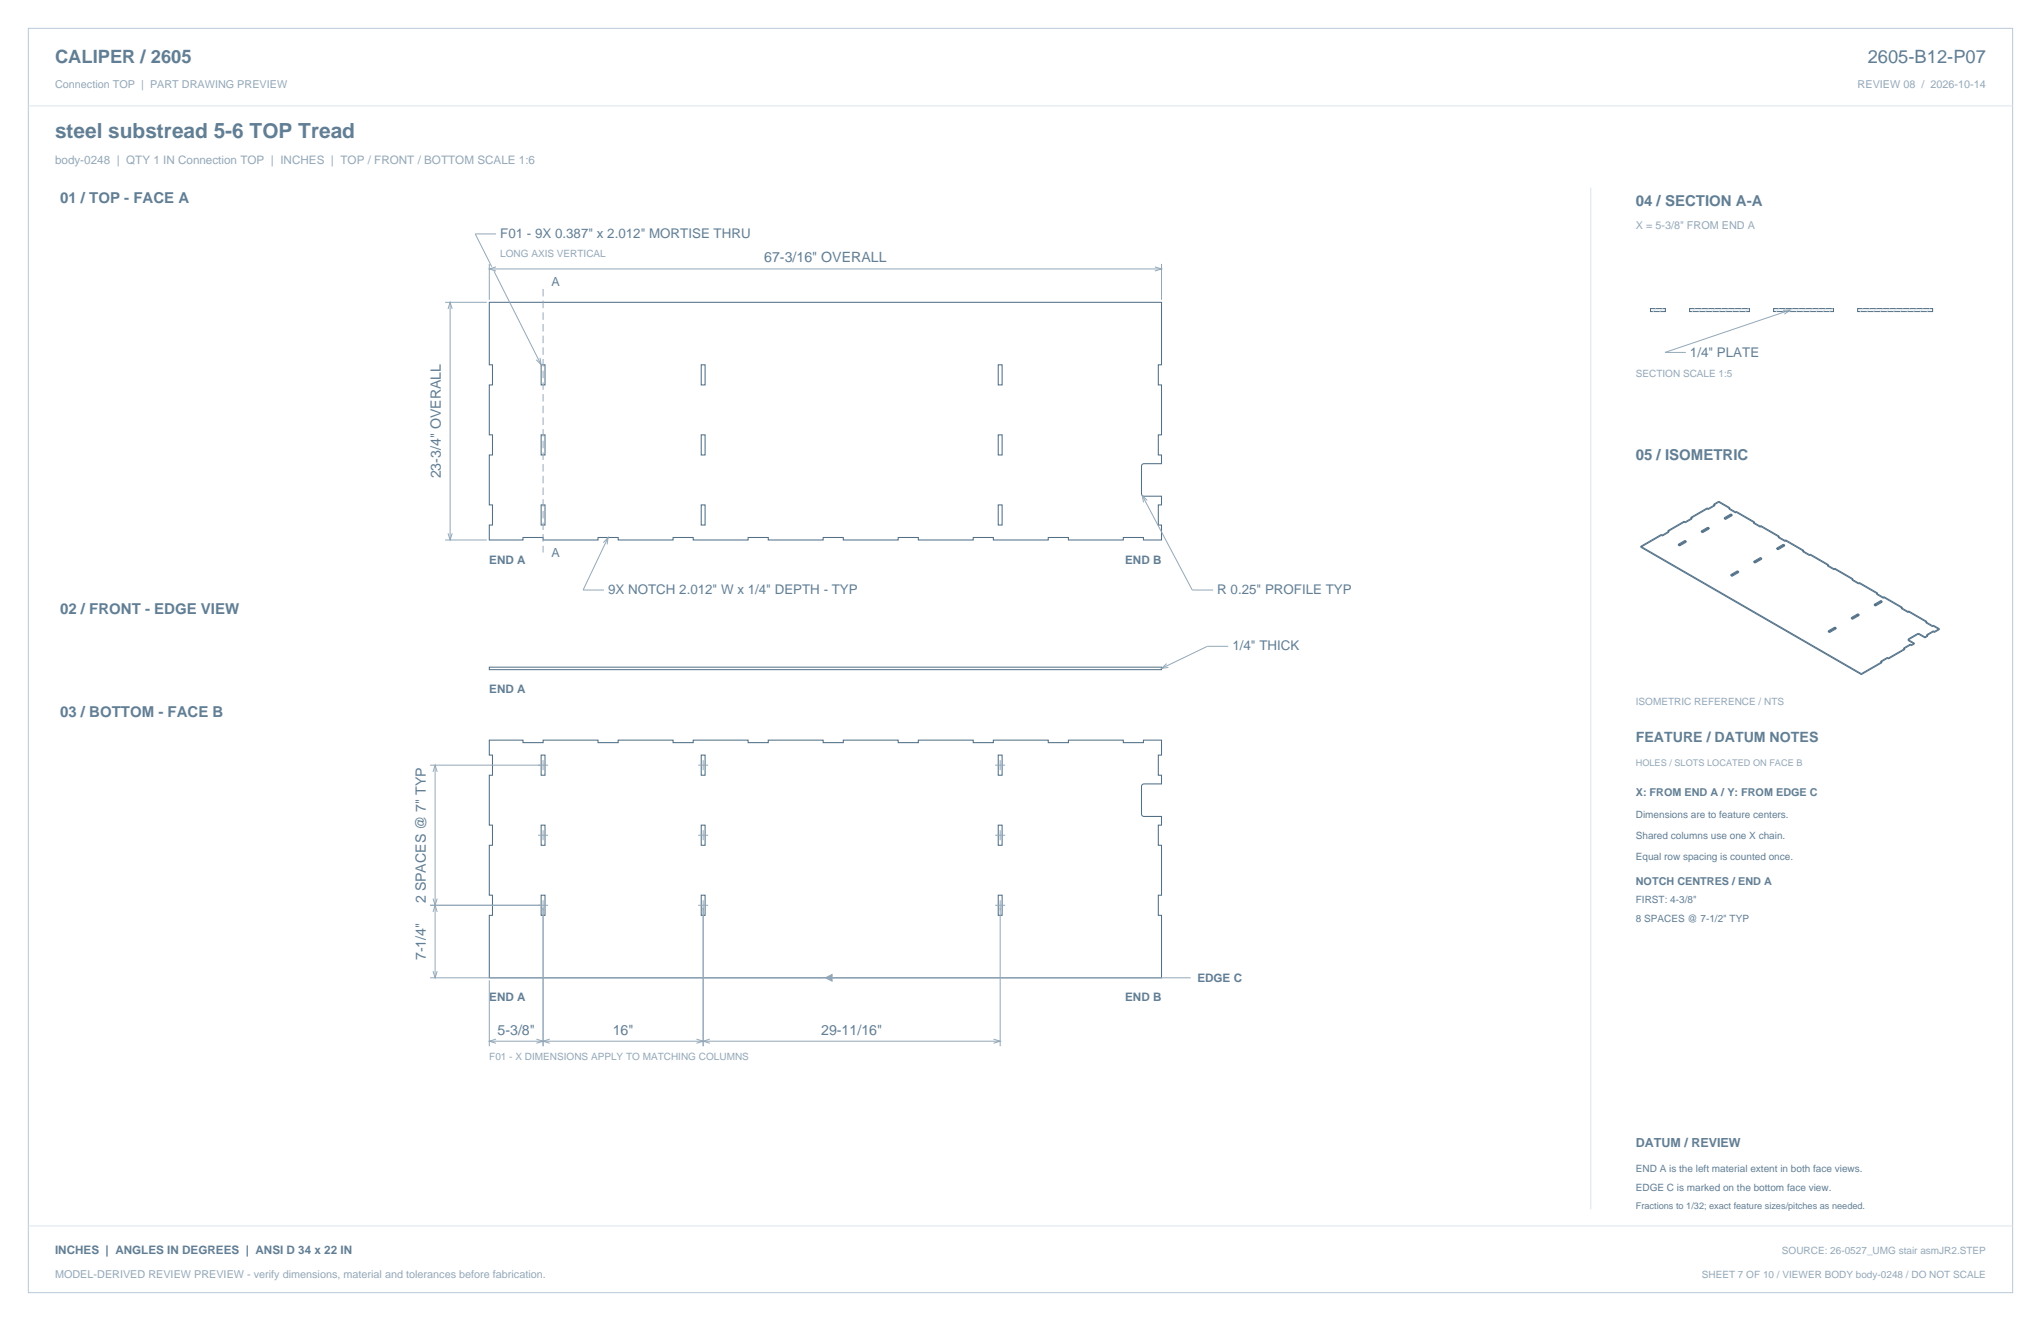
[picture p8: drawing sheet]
<svg xmlns="http://www.w3.org/2000/svg" width="864mm" height="559mm" viewBox="0 0 864 559" stroke-linecap="round" stroke-linejoin="round" font-family="sans-serif">
<path d="M12 12h839.6v534.8h-839.6z" fill="none" stroke="#b8cad8" stroke-width=".42"/>
<path d="M12 44.8h839.6M673.1 79.4v432.1" fill="none" stroke="#dbe5ed" stroke-width=".42"/>
<g fill="none" stroke="#536f85" stroke-width=".44">
<path d="M207 127.9h284.5v26.4h-1.4v8.5h1.4v21.1h-1.4v8.6h1.4v3.6l-7.6 .1-.6 .3-.3 .7 .2 12.2 .8 .5h7.5v3.7h-1.4v8.5h1.4v6.3h-7.7v-1h-8.5v1h-23.2v-1h-8.6v1h-23.2v-1h-8.5v1h-23.2v-1h-8.6v1h-23.2v-1h-8.5v1h-23.2v-1h-8.6v1h-23.2v-1h-8.5v1h-23.2v-1h-8.6v1h-23.2v-1h-8.5v1h-14.3v-6.3h1.4v-8.5h-1.4v-21.1h1.4v-8.6h-1.4v-21.1h1.4v-8.5h-1.4zM229 154.3h1.6v8.5h-1.6zM296.7 154.3h1.6v8.5h-1.6zM422.4 154.3h1.6v8.5h-1.6zM229 183.9h1.6v8.6h-1.6zM296.7 183.9h1.6v8.6h-1.6zM422.4 183.9h1.6v8.6h-1.6zM229 213.6h1.6v8.5h-1.6zM296.7 213.6h1.6v8.5h-1.6zM422.4 213.6h1.6v8.5h-1.6zM207 313.1h14.3v1h8.5v-1h23.2v1h8.6v-1h23.2v1h8.5v-1h23.2v1h8.6v-1h23.2v1h8.5v-1h23.2v1h8.6v-1h23.2v1h8.5v-1h23.2v1h8.6v-1h23.2v1h8.5v-1h7.7v6.3h-1.4v8.5h1.4v3.7h-7.6l-.6 .4-.3 .7 .2 12.2 .8 .5h7.5v3.6h-1.4v8.6h1.4v21.1h-1.4v8.5h1.4v26.4h-284.5v-26.4h1.4v-8.5h-1.4v-21.1h1.4v-8.6h-1.4v-21.1h1.4v-8.5h-1.4zM229 319.4h1.6v8.5h-1.6z"/>
<path d="M296.7 319.4h1.6v8.5h-1.6zM422.4 319.4h1.6v8.5h-1.6zM229 349h1.6v8.6h-1.6zM296.7 349h1.6v8.6h-1.6zM422.4 349h1.6v8.6h-1.6zM229 378.7h1.6v8.5h-1.6zM296.7 378.7h1.6v8.5h-1.6zM422.4 378.7h1.6v8.5h-1.6z"/>
</g>
<g fill="none" stroke="#93a8b9" stroke-width=".42">
<path d="M209.9 99h-8.8l7 13.8M207 111.7v15.1M207 113.8h284.5M209 114.7l20 39.6M209.9 112.9l-2.9 .9 2.9 .9M488.6 112.9l2.9 .9-2.9 .9M491.5 111.7v15.1M188.3 127.9h17.7M189.6 130.7l.9-2.8 .8 2.8M190.5 127.9v100.5M228.5 151.4l.5 2.9-2.1-2.1M483.3 209.6l21.2 40h8.8"/>
<path d="M485.4 211.7l-2.1-2.1 .5 2.9M188.3 228.4h17.7M189.6 225.6l.9 2.8 .8-2.8M255.3 229.5l2-2.1-.4 2.9M257.3 227.4l-10.6 22.2h8.8M519.7 273.4h-8.8l-19.4 9.4M493.6 280.7l-2.1 2.1 2.9-.5M182 323.7h49.9M183.2 326.5l.9-2.8 .9 2.8M184.1 323.7v89.9M229.8 321.6v4.2M295.4 323.7h4.2"/>
<path d="M297.5 321.6v4.2M421.1 323.7h4.2M423.2 321.6v4.2M227.7 353.3h4.2M229.8 351.2v4.2M295.4 353.3h4.2M297.5 351.2v4.2M421.1 353.3h4.2M423.2 351.2v4.2M182 382.9h49.9M183.2 385.8l.9-2.9 .9 2.9M183.2 380.1l.9 2.8 .9-2.8"/>
<path d="M229.8 380.8v61.8M295.4 382.9h4.2M297.5 380.8v61.8M421.1 382.9h4.2M423.2 380.8v61.8M182 413.6h166.2M183.2 410.8l.9 2.8 .9-2.8M207 414.7v27.9M349.2 413.6h154.6M209.9 439.6l-2.9 .8 2.9 .9M227 439.6l2.8 .8-2.8 .9M232.6 439.6l-2.8 .8 2.8 .9"/>
<path d="M294.7 439.6l2.8 .8-2.8 .9M300.3 439.6l-2.8 .8 2.8 .9M420.4 439.6l2.8 .8-2.8 .9M207 440.4h216.2"/>
</g>
<path d="M229.8 122.2v111.5" fill="none" stroke="#93a8b9" stroke-width=".42" stroke-dasharray="3.2 1.8" stroke-linecap="butt"/>
<path d="M207 282.2h284.5v1.1h-284.5z" fill="none" stroke="#536f85" stroke-width=".42"/>
<path d="M349.2 413.6l2.9-1.4v2.8z" fill="#93a8b9" stroke="#93a8b9" stroke-width=".42"/>
<path d="M698.4 130.5h6.3v1.3h-6.3z" fill-rule="evenodd" fill="#f2f6f9" stroke="#536f85" stroke-width=".42"/>
<path d="M700.7 130.5l-1.3 1.3M703.5 130.5l-1.3 1.3" fill="none" stroke="#dbe5ed" stroke-width=".42"/>
<path d="M714.9 130.5h25.3v1.3h-25.3z" fill-rule="evenodd" fill="#f2f6f9" stroke="#536f85" stroke-width=".42"/>
<path d="M717.2 130.5l-1.2 1.3M720 130.5l-1.2 1.3M722.9 130.5l-1.3 1.3M725.7 130.5l-1.3 1.3M728.5 130.5l-1.3 1.3M731.3 130.5l-1.2 1.3M734.2 130.5l-1.3 1.3M737 130.5l-1.3 1.3M739.8 130.5l-1.3 1.3" fill="none" stroke="#dbe5ed" stroke-width=".42"/>
<path d="M750.5 130.5h25.3v1.3h-25.3z" fill-rule="evenodd" fill="#f2f6f9" stroke="#536f85" stroke-width=".42"/>
<path d="M752.8 130.5l-1.3 1.3M755.6 130.5l-1.3 1.3M758.4 130.5l-1.2 1.3M761.3 130.5l-1.3 1.3M764.1 130.5l-1.3 1.3M766.9 130.5l-1.3 1.3M769.7 130.5l-1.2 1.3M772.5 130.5l-1.2 1.3M775.4 130.5l-1.3 1.3" fill="none" stroke="#dbe5ed" stroke-width=".42"/>
<path d="M786 130.5h31.7v1.3h-31.7z" fill-rule="evenodd" fill="#f2f6f9" stroke="#536f85" stroke-width=".42"/>
<path d="M788.3 130.5l-1.2 1.3M791.2 130.5l-1.3 1.3M794 130.5l-1.3 1.3M796.8 130.5l-1.3 1.3M799.6 130.5l-1.2 1.3M802.5 130.5l-1.3 1.3M805.3 130.5l-1.3 1.3M808.1 130.5l-1.3 1.3M810.9 130.5l-1.2 1.3M813.7 130.5l-1.2 1.3M816.6 130.5l-1.3 1.3M12 518.6h839.6" fill="none" stroke="#dbe5ed" stroke-width=".42"/>
<path d="M754.5 131.2h2.9l-2.4 1.7M757.4 131.2l-52.9 17.9h8.8" fill="none" stroke="#93a8b9" stroke-width=".42"/>
<g fill="none" stroke="#536f85" stroke-width=".42">
<path d="M715.5 218.9l.4 .2v.4M715.5 218.9v.4l.4 .2M715.9 219.5l-2.8 1.6M722.4 215.3l.4 .2M722.4 214.9l-6.9 4M722.4 214.9l.4 .2M722.4 215.3l-9.3 5.4M722.4 214.9v.4M722.8 215.1v.4M725.2 213.2l.4 .3M725.2 213.6l.4 .3M725.2 213.2v.4"/>
<path d="M725.6 213.9l-2.8 1.6M725.6 213.5v.4M725.6 213.5l-2.8 1.6M727.3 212.4l7.1 4.2M727.3 212l4.6 2.8M727.3 212l-2.1 1.2M727.3 212.4l-2.1 1.2M727.3 212v.4M729.6 219.4l.5 .3M729.6 219l.5 .3M729.6 219v.4M730.1 219.3v.4"/>
<path d="M731.6 215.4l2.8 1.6M731.9 214.8l-.3 .6M732.4 217.4l-2.8 1.6M732.4 217.4l.5 .3M732.4 217.8l.5 .3M732.4 217.4v.4M732.4 217.8l-2.8 1.6M732.9 217.7l-2.8 1.6M732.9 218.1l-2.8 1.6M732.9 217.7v.4M734.4 216.6v.4M734.7 216.8l10.1 5.8"/>
<path d="M734.7 216.8l-.3 .2M734.7 216.4l7.6 4.4M734.7 216.4v.4M734.7 216.4l-.3 .2M694.3 231.5l93.3 53.9M694.3 231.1v.4M694.3 231.1l93.3 53.9M702.9 226.1l.5 .2M702.9 226.1l-8.6 5M702.9 226.1v.4M702.9 226.5l-8.6 5M702.9 226.5l.5 .2"/>
<path d="M703.4 226.3v.4M705.7 224.9l.5 .2M705.7 224.5l.5 .2M705.7 224.5v.4M706.2 224.7l-2.8 1.6M706.2 224.7v.4M706.2 225.1l-2.8 1.6M710.1 230.2l.6 .4M710.1 230.2v.4M710.1 230.6l.6 .4M710.7 230.6v.4M712.7 220.5v.4"/>
<path d="M712.7 220.5l-7 4M712.7 220.9l.4 .2M712.7 220.9l-7 4M712.7 220.5l.4 .2M712.9 229l.6 .3M712.9 228.6l-2.8 1.6M712.9 229l-2.8 1.6M712.9 228.6l.6 .3M712.9 228.6v.4M713.1 220.7v.4M713.5 228.9l-2.8 1.7M713.5 228.9v.4"/>
<path d="M713.5 229.3l-2.8 1.7M719.9 225l.5 .3M719.9 224.6l.5 .3M719.9 224.6v.4M720.4 224.9v.4M722.7 223l-2.8 1.6M722.7 223l.5 .3M722.7 223.4l.5 .3M722.7 223.4l-2.8 1.6M722.7 223v.4M723.2 223.7l-2.8 1.6M723.2 223.3l-2.8 1.6"/>
<path d="M723.2 223.3v.4M742 221.4l2.8 1.6M742.1 237.9l.5 .3M742.1 237.5l.5 .3M742.1 237.5v.4M742.3 220.8l-.3 .6M742.6 237.8v.4M744.8 222.6v.4M744.9 236.2l-2.8 1.7M744.9 236.2l.5 .4M744.9 235.8l.5 .4M744.9 235.8l-2.8 1.7"/>
<path d="M744.9 235.8v.4M745.1 222.8l10.1 5.8M745.1 222.4l7.7 4.4M745.1 222.4l-.3 .2M745.1 222.4v.4M745.1 222.8l-.3 .2M745.4 236.2l-2.8 1.6M745.4 236.6l-2.8 1.6M745.4 236.2v.4M751.8 232.2l.5 .4M751.8 231.8v.4M751.8 231.8l.5 .4"/>
<path d="M752.3 232.2v.4M752.4 227.4l2.8 1.6M752.8 226.8l-.4 .6M754.6 230.6l-2.8 1.6M754.6 230.2l.5 .3M754.6 230.2l-2.8 1.6M754.6 230.6l.5 .3M754.6 230.2v.4M755.1 230.5l-2.8 1.7M755.1 230.5v.4M755.1 230.9l-2.8 1.7M755.2 228.6v.4"/>
<path d="M755.6 228.8l10 5.8M755.6 228.4l7.6 4.4M755.6 228.4l-.4 .2M755.6 228.8l-.4 .2M755.6 228.4v.4M762.8 233.4l2.8 1.6M763.2 232.8l-.4 .6M765.6 234.6v.4M766 234.8l10 5.8M766 234.4l7.6 4.4M766 234.4l-.4 .2M766 234.4v.4"/>
<path d="M766 234.8l-.4 .2M773.2 239.4l2.8 1.6M773.6 238.8l-.4 .6M732.4 243.1l.5 .3M732.4 243.5l.5 .3M732.4 243.1v.4M732.9 243.4v.4M735.1 241.9l.6 .3M735.1 241.9l-2.7 1.6M735.1 241.5l.6 .3M735.1 241.5v.4M735.1 241.5l-2.7 1.6"/>
<path d="M735.7 241.8v.4M735.7 241.8l-2.8 1.6M735.7 242.2l-2.8 1.6M776 240.6v.4M776.4 240.4l-.4 .2M776.4 240.8l10.1 5.8M776.4 240.4v.4M776.4 240.4l7.6 4.4M776.4 240.8l-.4 .2M783.7 245.4l2.8 1.6M784 244.8l-.3 .6M786.1 259.6l.5 .4"/>
<path d="M786.1 259.6l-2.8 1.7M786.1 259.6v.4M786.5 246.6v.4M786.6 260l-2.8 1.6M786.6 260v.4M786.8 246.8l10.1 5.8M786.8 246.4v.4M786.8 246.4l7.6 4.4M786.8 246.4l-.3 .2M786.8 246.8l-.3 .2M793 255.6v.5M793 256.1l.6 .3"/>
<path d="M793 255.6l.6 .4M793.6 256v.4M794.1 251.4l2.8 1.6M794.4 250.8l-.3 .6M795.8 254l-2.8 1.6M795.8 254l.6 .3M795.8 254.4l-2.8 1.7M795.8 254.4l.6 .3M795.8 254v.4M796.4 254.7l-2.8 1.7M796.4 254.3l-2.8 1.7M796.4 254.3v.4"/>
<path d="M796.9 252.6v.4M797.2 252.8l10.1 5.9M797.2 252.4v.4M797.2 252.4l7.6 4.4M797.2 252.8l-.3 .2M797.2 252.4l-.3 .2M804.5 257.4l2.8 1.7M804.8 256.8l-.3 .6M807.3 258.7v.4M807.6 258.5v.4M807.6 258.9l10.1 5.8M807.6 258.5l7.7 4.4"/>
<path d="M807.6 258.9l-.3 .2M807.6 258.5l-.3 .2M773.6 266.9v.4M773.6 266.9l.5 .3M773.6 267.3l.5 .3M774.1 267.2v.4M776.4 265.7l.5 .3M776.4 265.3v.4M776.4 265.3l-2.8 1.6M776.4 265.3l.5 .3M776.4 265.7l-2.8 1.6M776.9 266l-2.8 1.6"/>
<path d="M776.9 265.6v.4M776.9 265.6l-2.8 1.6M783.3 261.3l.5 .3M783.3 261.7l.5 .3M783.3 261.3v.4M783.8 261.6v.4M786.1 260l.5 .4M786.1 260l-2.8 1.7M786.6 260.4l-2.8 1.6M795.8 279.7l.4 .3M795.8 279.7v.4M796.2 280l-8.6 5"/>
<path d="M796.2 280v.4M798.6 278.5l.4 .2M798.6 278.5l-2.8 1.6M798.6 278.1l.4 .2M798.6 278.1l-2.8 1.6M798.6 278.1v.4M799 278.3v.4M805.5 274.1l.5 .2M805.5 274.1v.4M805.5 274.5l.5 .2M806 274.7l-7 4M806 274.3l-7 4"/>
<path d="M806 274.3v.4M807.5 270.6v.4M807.5 270.2v.4M807.5 270.2v.8M807.5 270.6l2.5 1.4M807.5 271l2.5 1.4M808.3 272.9l.5 .2M808.3 272.5l.5 .2M808.3 272.9l-2.8 1.6M808.3 272.5l-2.8 1.6M808.3 272.5v.4M808.8 272.7v.4"/>
<path d="M810 272.4l-1.2 .7M810 272v.4M810 272l-1.2 .7M811.4 268.4h.7M811.4 268h.7M811.4 268v.4M811.4 268l-3.9 2.2M811.4 268.4l-3.9 2.2M812.1 268v.4M812.1 268l2.4 1.4M812.1 268.4l2.4 1.4M814.5 269.4v.4"/>
<path d="M814.9 263.5l2.8 1.6M815.2 268.5v.4l.5 .2M815.2 268.5l.5 .2v.4M815.3 262.9l-.4 .6M815.7 269.1l-1.2 .7M817.7 264.7v.4M818 266.9l.5 .2M818 267.3l-3.5 2.1M818 267.3l.5 .2M818 266.9l-2.8 1.6M818 266.9v.4M818.1 264.9l-.4 .2"/>
<path d="M818.1 264.9l2.5 1.4M818.1 264.5l2.5 1.4M818.1 264.5l-.4 .2M818.1 264.5v.4M818.5 267.1v.4M820.6 266.3l-2.1 1.2M820.6 265.9l-2.1 1.2M820.6 265.9v.4M787.6 285v.4M795.8 280.1l.4 .3M796.2 280.4l-8.6 5"/>
</g>
<text font-size="8.8" fill="#617e94" x="23.3" y="58.2">steel substread 5-6 TOP Tread</text>
<g font-size="7.8" fill="#617e94">
<text x="23.3" y="26.8">CALIPER / 2605</text>
<text x="790.3" y="26.8">2605-B12-P07</text>
</g>
<g font-size="6.3" fill="#617e94">
<text x="25.4" y="86.1">01 / TOP - FACE A</text>
<text x="692.1" y="87.1">04 / SECTION A-A</text>
<text x="692.1" y="194.4">05 / ISOMETRIC</text>
<text x="25.4" y="259.6">02 / FRONT - EDGE VIEW</text>
<text x="25.4" y="303.4">03 / BOTTOM - FACE B</text>
</g>
<g font-size="6" fill="#617e94">
<text x="323.4" y="110.9">67-3/16&quot; OVERALL</text>
<text x="186.6" y="202.4" transform="rotate(-90 186.6 202.4)">23-3/4&quot; OVERALL</text>
<text x="692.1" y="314">FEATURE / DATUM NOTES</text>
<text x="180.2" y="382.1" transform="rotate(-90 180.2 382.1)">2 SPACES @ 7&quot; TYP</text>
<text x="180.2" y="406.2" transform="rotate(-90 180.2 406.2)">7-1/4&quot;</text>
<text x="210.5" y="437.6">5-3/8&quot;</text>
<text x="259.3" y="437.6">16&quot;</text>
<text x="347.5" y="437.6">29-11/16&quot;</text>
</g>
<g font-size="5.6" fill="#617e94">
<text x="211.7" y="100.7">F01 - 9X 0.387&quot; x 2.012&quot; MORTISE THRU</text>
<text x="715.1" y="150.8">1/4&quot; PLATE</text>
<text x="257.3" y="251.4">9X NOTCH 2.012&quot; W x 1/4&quot; DEPTH - TYP</text>
<text x="515.1" y="251.4">R 0.25&quot; PROFILE TYP</text>
<text x="521.4" y="275.2">1/4&quot; THICK</text>
</g>
<g font-size="5.3" fill="#617e94">
<text x="233.3" y="121.2">A</text>
<text x="233.3" y="235.5">A</text>
<text x="692.1" y="485.1">DATUM / REVIEW</text>
</g>
<text font-size="4.9" fill="#93a8b9" x="23.3" y="69.5">body-0248 | QTY 1 IN Connection TOP | INCHES | TOP / FRONT / BOTTOM SCALE 1:6</text>
<g font-size="4.9" fill="#617e94">
<text x="207" y="238.7">END A</text>
<text x="476.1" y="238.7">END B</text>
<text x="207" y="293.2">END A</text>
<text x="506.6" y="415.4">EDGE C</text>
<text x="207" y="423.5">END A</text>
<text x="476.1" y="423.5">END B</text>
<text x="23.3" y="530.6">INCHES | ANGLES IN DEGREES | ANSI D 34 x 22 IN</text>
</g>
<g font-size="4.6" fill="#93a8b9">
<text x="23.3" y="37">Connection TOP | PART DRAWING PREVIEW</text>
<text x="786" y="37">REVIEW 08 / 2026-10-14</text>
<text x="692.1" y="97">X = 5-3/8&quot; FROM END A</text>
<text x="23.3" y="540.5">MODEL-DERIVED REVIEW PREVIEW - verify dimensions, material and tolerances before fabrication.</text>
</g>
<g font-size="4.6" fill="#617e94">
<text x="692.1" y="336.9">X: FROM END A / Y: FROM EDGE C</text>
<text x="692.1" y="374.3">NOTCH CENTRES / END A</text>
</g>
<g font-size="4.2" fill="#93a8b9">
<text x="211.7" y="108.8">LONG AXIS VERTICAL</text>
<text x="692.1" y="159.7">SECTION SCALE 1:5</text>
<text x="692.1" y="298.1">ISOMETRIC REFERENCE / NTS</text>
<text x="207" y="448.6">F01 - X DIMENSIONS APPLY TO MATCHING COLUMNS</text>
<text x="754" y="530.6">SOURCE: 26-0527_UMG stair asmJR2.STEP</text>
<text x="720.1" y="540.5">SHEET 7 OF 10 / VIEWER BODY body-0248 / DO NOT SCALE</text>
</g>
<g font-size="4.2" fill="#617e94">
<text x="692.1" y="346.1">Dimensions are to feature centers.</text>
<text x="692.1" y="354.9">Shared columns use one X chain.</text>
<text x="692.1" y="363.7">Equal row spacing is counted once.</text>
<text x="692.1" y="382.1">FIRST: 4-3/8&quot;</text>
<text x="692.1" y="389.8">8 SPACES @ 7-1/2&quot; TYP</text>
<text x="692.1" y="495.7">END A is the left material extent in both face views.</text>
<text x="692.1" y="503.8">EDGE C is marked on the bottom face view.</text>
</g>
<text font-size="3.9" fill="#93a8b9" x="692.1" y="323.8">HOLES / SLOTS LOCATED ON FACE B</text>
<text font-size="3.9" fill="#617e94" x="692.1" y="511.5">Fractions to 1/32; exact feature sizes/pitches as needed.</text>
</svg>
